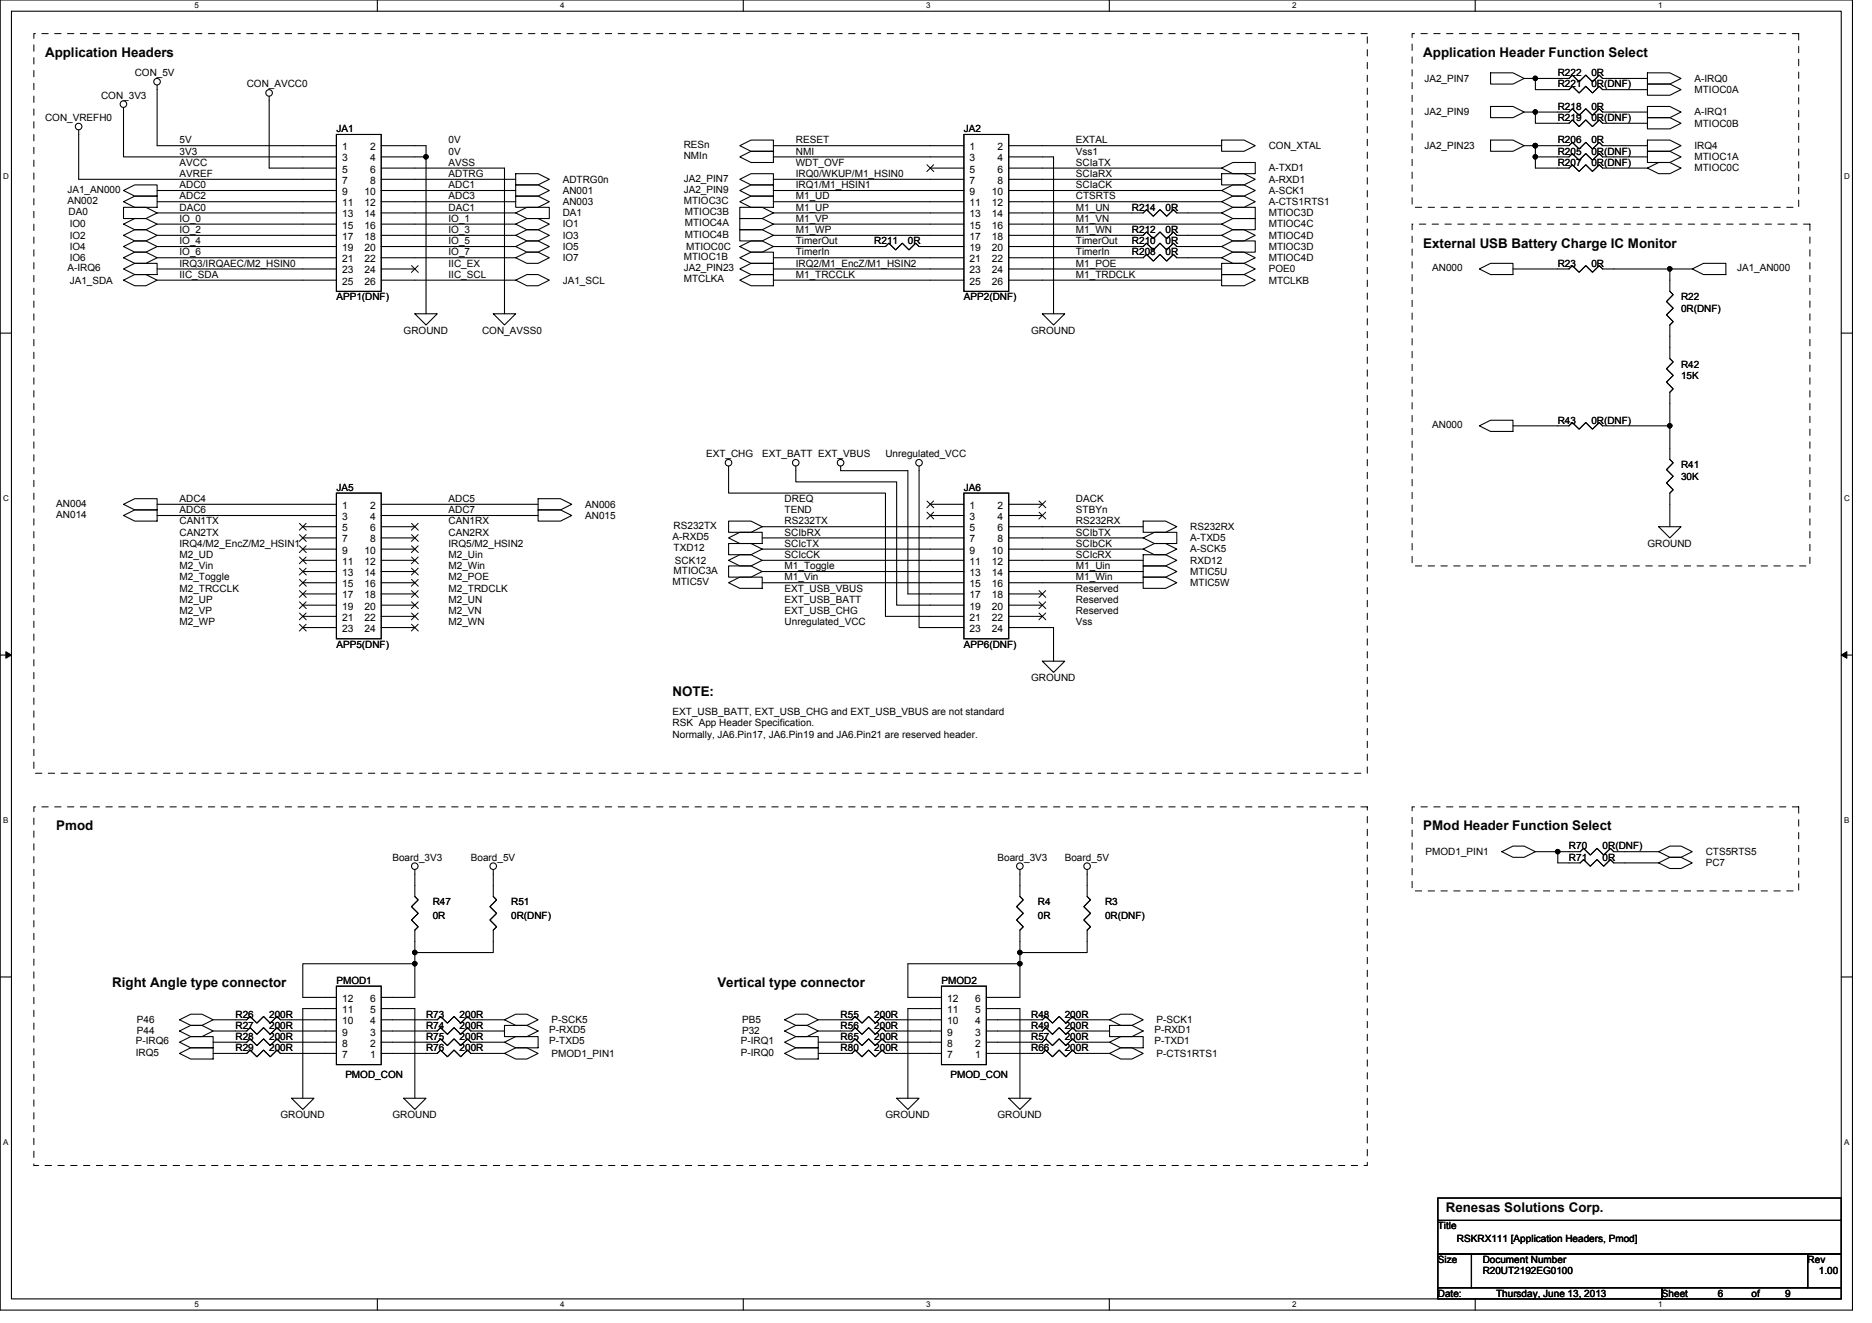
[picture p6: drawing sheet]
<svg xmlns="http://www.w3.org/2000/svg" width="297mm" height="210mm" viewBox="0 0 297 210" stroke-linecap="round" stroke-linejoin="round" font-family="sans-serif">
<path d="M0 0h293.9v207.9h-293.9zM1.8 1.8h290.4v204.3h-290.4z" fill="none" stroke="#000" stroke-width=".17"/>
<g fill="#fff">
<path d="M30.8 .2h.7v1.4h-.7z"/>
<path d="M30.8 206.3h.7v1.4h-.7z"/>
</g>
<path d="M59.9 0v1.8M59.9 206.1v1.8" fill="none" stroke="#000" stroke-width=".17"/>
<g fill="#fff">
<path d="M88.9 .2h.7v1.4h-.7z"/>
<path d="M88.9 206.3h.7v1.4h-.7z"/>
</g>
<path d="M117.9 0v1.8M117.9 206.1v1.8" fill="none" stroke="#000" stroke-width=".17"/>
<g fill="#fff">
<path d="M147 .2h.7v1.4h-.7z"/>
<path d="M147 206.3h.7v1.4h-.7z"/>
</g>
<path d="M176 0v1.8M176 206.1v1.8" fill="none" stroke="#000" stroke-width=".17"/>
<g fill="#fff">
<path d="M205 .2h.7v1.4h-.7z"/>
<path d="M205 206.3h.7v1.4h-.7z"/>
</g>
<path d="M234.1 0v1.8M234.1 206.1v1.8" fill="none" stroke="#000" stroke-width=".17"/>
<g fill="#fff">
<path d="M263.1 .2h.7v1.4h-.7z"/>
<path d="M263.1 206.3h.7v1.4h-.7z"/>
<path d="M.5 27.3h.9v1.4h-.9z"/>
<path d="M292.6 27.3h.9v1.4h-.9z"/>
<path d="M.5 78.4h.9v1.4h-.9z"/>
<path d="M292.6 78.4h.9v1.4h-.9z"/>
</g>
<path d="M0 52.9h1.8M292.2 52.9h1.7" fill="none" stroke="#000" stroke-width=".17"/>
<g fill="#fff">
<path d="M.5 129.5h.8v1.4h-.8z"/>
<path d="M292.6 129.5h.9v1.4h-.9z"/>
</g>
<path d="M0 103.9h1.8M292.2 103.9h1.7" fill="none" stroke="#000" stroke-width=".17"/>
<path d="M.9 103.4l.9 .5-.9 .5zM292.2 103.9l.8-.5v1z" fill="#000" stroke="#000" stroke-width=".16"/>
<g fill="#fff">
<path d="M.5 180.5h.8v1.4h-.8z"/>
<path d="M292.6 180.5h.9v1.4h-.9z"/>
</g>
<g fill="none" stroke="#000" stroke-width=".17">
<path d="M19.6 17.1v7.8h33.8M24.9 13.5v9.6h28.5M42.7 15.3v11.4h10.7M236.5 11.6h3.6l1.7 .8-1.7 .9h-3.6zM236.5 16.9h3.6l1.7 .9-1.7 .9h-3.6zM241.8 12.4h1.8v1.8h5.4l.5-.5 1.1 1.1 1-1.1 1.1 1.1 1.1-1.1 .5 .5h7.1M241.8 17.8h1.8M243.6 12.4h5.4l.5-.5 1.1 1.1 1-1.1 1.1 1.1 1.1-1.1 .5 .5h7.1M243.6 17.8v1.8h5.4l.5-.6 1.1 1.1 1-1.1 1.1 1.1 1.1-1.1 .5 .6h7.1M243.6 17.8h5.4l.5-.5 1.1 1 1-1 1.1 1 1.1-1 .5 .5h7.1M261.4 11.6h3.6l1.7 .8-1.7 .9h-3.6zM261.4 13.3h3.6l1.7 .9-1.7 .9h-3.6z"/>
<path d="M261.4 16.9h3.6l1.7 .9-1.7 .9h-3.6zM261.4 18.7h3.6l1.7 .9-1.7 .8h-3.6zM12.5 20.6v7.8h40.9M19.6 30.2l1.8-.9h3.5v1.8h-3.5zM19.6 32l1.8-.9h3.5v1.8h-3.5zM19.6 32.9h3.6l1.7 .9-1.7 .9h-3.6zM19.6 35.6l1.8-.9h1.8l1.7 .9-1.7 .8h-1.8zM19.6 37.3l1.8-.9h1.8l1.7 .9-1.7 .9h-1.8zM19.6 39.1l1.8-.9h1.8l1.7 .9-1.7 .9h-1.8zM53.4 21.3h7.1v24.9h-7.1zM53.4 30.2h-28.5M53.4 32h-28.5"/>
<path d="M53.4 35.6h-28.5M53.4 37.3h-28.5M53.4 39.1h-28.5M53.4 33.8h-28.5M60.5 39.1h21.3M60.5 37.3h21.3M60.5 35.6h21.3M60.5 23.1h7.1v1.8M60.5 24.9h7.1M60.5 26.7h19.5v23.1M60.5 33.8h21.3M67.6 24.9v24.9"/>
<path d="M81.8 28.4h-21.3M81.8 30.2h-21.3M81.8 32h-21.3M81.8 37.3l1.8-.9h1.8l1.8 .9-1.8 .9h-1.8zM81.8 39.1l1.8-.9h1.8l1.8 .9-1.8 .9h-1.8zM81.8 31.1h3.6l1.8 .9-1.8 .9h-3.6zM81.8 29.3h3.6l1.8 .9-1.8 .9h-3.6zM81.8 35.6l1.8-.9h1.8l1.8 .9-1.8 .8h-1.8zM81.8 27.6h3.6l1.8 .8-1.8 .9h-3.6zM81.8 33.8l1.8-.9h3.6v1.8h-3.6zM117.4 36.4h3.5l1.8 .9-1.8 .9h-3.5zM117.4 23.1l1.8-.9h3.5v1.8h-3.5z"/>
<path d="M117.4 24.9l1.8-.9h3.5v1.8h-3.5zM117.4 28.4l1.8-.8h3.5v1.7h-3.5zM117.4 30.2l1.8-.9h3.5v1.8h-3.5zM117.4 32l1.8-.9h3.5v1.8h-3.5zM117.4 32.9h3.5l1.8 .9-1.8 .9h-3.5zM117.4 34.7h3.5l1.8 .9-1.8 .8h-3.5zM117.4 39.1l1.8-.9h1.7l1.8 .9-1.8 .9h-1.7zM122.7 23.1h30.2M122.7 28.4h30.2M122.7 30.2h30.2M122.7 32h30.2M122.7 33.8h30.2"/>
<path d="M122.7 35.6h30.2M122.7 37.3h30.2M147.6 26.7h5.3M152.9 21.3h7.2v24.9h-7.2zM152.9 24.9h-30.2M152.9 39.1h-7.1l-.5-.5-1.1 1-1-1-1.1 1-1.1-1-.5 .5h-17.8M160.1 37.3h21.3l.5-.5 1.1 1.1 1.1-1.1 1 1.1 1.1-1.1 .5 .5h7.1M160.1 32h33.7M160.1 24.9h7.1v24.9M160.1 39.1h21.3l.5-.5 1.1 1 1.1-1 1 1 1.1-1 .5 .5h7.1M160.1 23.1h33.7M160.1 28.4h33.7"/>
<path d="M160.1 30.2h33.7M160.1 26.7h33.7M193.8 33.8h-7.1l-.5-.5-1.1 1-1-1-1.1 1-1.1-1-.5 .5h-21.3M193.8 35.6h-33.7M193.8 33.8l1.8-.9h3.6v1.8h-3.6zM193.8 35.6l1.8-.9h3.6v1.7h-3.6zM193.8 22.2h3.6l1.8 .9-1.8 .9h-3.6zM193.8 26.7l1.8-.9h3.6v1.8h-3.6zM193.8 27.6h3.6l1.8 .8-1.8 .9h-3.6zM193.8 30.2l1.8-.9h1.8l1.8 .9-1.8 .9h-1.8zM193.8 39.1l1.8-.9h3.6v1.8h-3.6zM193.8 37.3l1.8-.9h1.8l1.8 .9-1.8 .9h-1.8z"/>
<path d="M193.8 32l1.8-.9h1.8l1.8 .9-1.8 .9h-1.8zM236.5 22.2h3.6l1.7 .9-1.7 .9h-3.6zM241.8 23.1h7.2l.5-.5 1.1 1 1-1 1.1 1 1.1-1 .5 .5h7.1M243.6 24.9v1.8h5.4l.5-.6 1.1 1.1 1-1.1 1.1 1.1 1.1-1.1 .5 .6h7.1M243.6 23.1v1.8M243.6 24.9h5.4l.5-.5 1.1 1 1-1 1.1 1 1.1-1 .5 .5h7.1M261.4 26.7l1.8-.9h1.8l1.7 .9-1.7 .9h-1.8zM261.4 24h3.6l1.7 .9-1.7 .9h-3.6zM261.4 22.2h3.6l1.7 .9-1.7 .9h-3.6zM19.6 42.7l1.8-.9h3.5v1.8h-3.5zM19.6 40.9l1.8-.9h1.8l1.7 .9-1.7 .9h-1.8zM19.6 44.4l1.8-.8h1.8l1.7 .8-1.7 .9h-1.8z"/>
<path d="M53.4 40.9h-28.5M53.4 42.7h-28.5M53.4 44.4l-28.5 .1M60.5 44.4l21.3 .1M60.5 40.9h21.3M60.5 42.7h5.3M65.8 49.8h3.6l-1.8 1.8zM78.3 49.8h3.5l-1.8 1.8zM81.8 40.9l1.8-.9h1.8l1.8 .9-1.8 .9h-1.8zM81.8 44.4l1.8-.8h1.8l1.8 .8-1.8 .9h-1.8zM117.4 44.5l1.8-.9h3.5v1.7h-3.5zM117.4 40.9l1.8-.9h3.5v1.8h-3.5z"/>
<path d="M117.4 42.7l1.8-.9h3.5v1.8h-3.5zM122.7 40.9h30.2M122.7 42.7h30.2M152.9 44.4l-30.2 .1M160.1 40.9h21.3l.5-.5 1.1 1 1.1-1 1 1 1.1-1 .5 .5h7.1M165.4 49.8h3.5l-1.7 1.8zM193.8 42.7h-33.7M193.8 44.4h-33.7M193.8 41.8h3.6l1.8 .9-1.8 .9h-3.6zM193.8 43.6h3.6l1.8 .9-1.8 .8h-3.6zM193.8 40.9l1.8-.9h1.8l1.8 .9-1.8 .9h-1.8zM234.7 42.7l1.8-.9h3.6v1.8h-3.6z"/>
<path d="M240.1 42.7h8.9l.5-.6 1.1 1.1 1-1.1 1.1 1.1 1.1-1.1 .5 .6h10.7v3.5l.5 .6-1.1 1 1.1 1.1-1.1 1.1 1.1 1-.5 .6v5.3l.5 .5-1.1 1.1 1.1 1.1-1.1 1 1.1 1.1-.5 .5v5.4M265 42.7h3.5M268.5 42.7l1.8-.9h3.6v1.8h-3.6zM53.4 78.2h7.1v23.1h-7.1zM85.4 79.1h3.5l1.8 .9-1.8 .9h-3.5zM115.6 74v4.2h24.9v19.6h12.4M126.3 74v2.5h16v19.5h10.6M133.4 74v.7h10.7v19.5h8.8M145.8 74v25.6h7.1M152.9 78.2h7.2v23.1h-7.2zM234.7 67.6l1.8-.9h3.6v1.8h-3.6zM240.1 67.6h8.9l.5-.6 1.1 1.1 1-1.1 1.1 1.1 1.1-1.1 .5 .6h10.7"/>
<path d="M265 67.6v5.3l.5 .5-1.1 1.1 1.1 1.1-1.1 1 1.1 1.1-.5 .5v5.4M19.6 80l1.8-.9h3.5v1.8h-3.5zM19.6 81.8l1.8-.9h3.5v1.8h-3.5zM48 83.6h5.4M48 85.3h5.4M48 87.1h5.4M48 88.9h5.4M48 90.7h5.4M48 92.5h5.4M48 94.2h5.4M48 96h5.4M48 97.8h5.4"/>
<path d="M48 99.6h5.4M53.4 80h-28.5M53.4 81.8h-28.5M60.5 80h24.9M60.5 81.8h24.9M60.5 83.6h5.3M60.5 85.3h5.3M60.5 87.1h5.3M60.5 88.9h5.3M60.5 90.7h5.3M60.5 92.5h5.3M60.5 94.2h5.3"/>
<path d="M60.5 96h5.3M60.5 97.8h5.3M60.5 99.6h5.3M85.4 80.9h3.5l1.8 .9-1.8 .9h-3.5zM115.6 82.7h3.6l1.7 .9-1.7 .9h-3.6zM115.6 86.2h3.6l1.7 .9-1.7 .9h-3.6zM115.6 85.3l1.8-.8h3.5v1.7h-3.5zM115.6 89.8h3.6l1.7 .9-1.7 .9h-3.6zM115.6 92.5l1.8-.9h3.5v1.7h-3.5zM115.6 88.9l1.8-.9h1.8l1.7 .9-1.7 .9h-1.8zM120.9 90.7h32M120.9 85.3h32"/>
<path d="M120.9 83.6h32M120.9 87.1h32M120.9 88.9h32M147.6 80h5.3M147.6 81.8h5.3M152.9 92.5h-32M160.1 99.6h7.1v5.3M160.1 88.9h21.3M160.1 83.6h21.3M160.1 90.7h21.3M160.1 92.5h21.3M160.1 80h5.3"/>
<path d="M160.1 81.8h5.3M160.1 94.2h5.3M160.1 96h5.3M160.1 97.8h5.3M181.4 88h3.6l1.7 .9-1.7 .9h-3.6zM181.4 82.7h3.6l1.7 .9-1.7 .9h-3.6zM181.4 85.3l1.8-.8h3.5v1.7h-3.5zM181.4 87.1l1.8-.9h1.8l1.7 .9-1.7 .9h-1.8zM181.4 89.8h3.6l1.7 .9-1.7 .9h-3.6zM181.4 91.6h3.6l1.7 .9-1.7 .8h-3.6zM181.4 85.3h-21.3M181.4 87.1h-21.3"/>
<path d="M263.2 83.6h3.5l-1.7 1.7zM165.4 104.9h3.5l-1.7 1.8zM65.8 138v4.2l.6 .6-1.1 1 1.1 1.1-1.1 1.1 1.1 1-.6 .6v3.5M78.3 138v4.2l.5 .6-1.1 1 1.1 1.1-1.1 1.1 1.1 1-.5 .6v3.5h-12.5M161.8 138v4.2l.6 .6-1.1 1 1.1 1.1-1.1 1.1 1.1 1-.6 .6v3.5M172.5 138v4.2l.5 .6-1 1 1 1.1-1 1.1 1 1-.5 .6v3.5h-10.7M238.3 135.1l1.8-.9h1.7l1.8 .9-1.8 .9h-1.7zM243.6 135.1h3.6M247.2 135.1h3.5l.6-.5 1 1.1 1.1-1.1 1.1 1.1 1-1.1 .6 .5h7.1M247.2 135.1v1.8h3.5l.6-.5 1 1 1.1-1 1.1 1 1-1 .6 .5h7.1M263.2 135.1l1.8-.9h1.7l1.8 .9-1.8 .9h-1.7zM263.2 136.9l1.8-.9h1.7l1.8 .9-1.8 .9h-1.7z"/>
<path d="M0 155h1.8M53.4 156.5h7.1v12.4h-7.1zM65.8 152.9h-17.8v5.3h5.4M65.8 151.1v1.8M65.8 152.9v5.3h-5.3M149.4 156.5h7.1v12.4h-7.1zM161.8 152.9h-17.7v5.3h5.3M161.8 151.1v1.8M161.8 152.9v5.3h-5.3M292.2 155h1.7M28.5 163.6l1.8-.9h1.7l1.8 .9-1.8 .9h-1.7zM28.5 161.8l1.8-.9h1.7l1.8 .9-1.8 .9h-1.7z"/>
<path d="M28.5 167.1l1.8-.9h3.5v1.8h-3.5zM28.5 165.4l1.8-.9h3.5v1.7h-3.5zM33.8 165.4h5.4l.5-.6 1.1 1.1 1-1.1 1.1 1.1 1.1-1.1 .5 .6h8.9M33.8 163.6h5.4l.5-.6 1.1 1.1 1-1.1 1.1 1.1 1.1-1.1 .5 .6h8.9M33.8 167.1h5.4l.5-.5 1.1 1.1 1-1.1 1.1 1.1 1.1-1.1 .5 .5h8.9M33.8 161.8h5.4l.5-.5 1.1 1 1-1 1.1 1 1.1-1 .5 .5h8.9M46.3 174.2h3.5l-1.8 1.8zM53.4 160h-5.4v14.2M60.5 160h5.3v14.2M60.5 167.1h8.9l.5-.5 1.1 1.1 1-1.1 1.1 1.1 1.1-1.1 .5 .5h5.3M60.5 165.4h8.9l.5-.6 1.1 1.1 1-1.1 1.1 1.1 1.1-1.1 .5 .6h5.3M60.5 163.6h8.9l.5-.6 1.1 1.1 1-1.1 1.1 1.1 1.1-1.1 .5 .6h5.3"/>
<path d="M64 174.2h3.6l-1.8 1.8zM80 161.8h-5.3l-.5-.5-1.1 1-1.1-1-1 1-1.1-1-.5 .5h-8.9M80 167.1l1.8-.9h1.8l1.8 .9-1.8 .9h-1.8zM80 161.8l1.8-.9h1.8l1.8 .9-1.8 .9h-1.8zM80 165.4l1.8-.9h3.6v1.7h-3.6zM80 162.7h3.6l1.8 .9-1.8 .9h-3.6zM124.5 167.1l1.8-.9h3.5v1.8h-3.5zM124.5 165.4l1.8-.9h3.5v1.7h-3.5zM124.5 163.6l1.8-.9h1.8l1.7 .9-1.7 .9h-1.8zM124.5 161.8l1.8-.9h1.8l1.7 .9-1.7 .9h-1.8zM129.8 161.8h5.4l.5-.5 1.1 1 1-1 1.1 1 1.1-1 .5 .5h8.9M129.8 165.4h5.4l.5-.6 1.1 1.1 1-1.1 1.1 1.1 1.1-1.1 .5 .6h8.9"/>
<path d="M129.8 163.6h5.4l.5-.6 1.1 1.1 1-1.1 1.1 1.1 1.1-1.1 .5 .6h8.9M129.8 167.1h5.4l.5-.5 1.1 1.1 1-1.1 1.1 1.1 1.1-1.1 .5 .5h8.9M142.3 174.2h3.5l-1.7 1.8zM149.4 160h-5.3v14.2M156.5 160h5.3v14.2M156.5 167.1h8.9l.5-.5 1.1 1.1 1.1-1.1 1 1.1 1.1-1.1 .5 .5h5.4M156.5 165.4h8.9l.5-.6 1.1 1.1 1.1-1.1 1 1.1 1.1-1.1 .5 .6h5.4M156.5 163.6h8.9l.5-.6 1.1 1.1 1.1-1.1 1 1.1 1.1-1.1 .5 .6h5.4M160.1 174.2h3.5l-1.8 1.8zM176.1 165.4l1.7-.9h3.6v1.7h-3.6zM176.1 162.7h3.5l1.8 .9-1.8 .9h-3.5zM176.1 167.1l1.7-.9h1.8l1.8 .9-1.8 .9h-1.8z"/>
<path d="M176.1 161.8l1.7-.9h1.8l1.8 .9-1.8 .9h-1.8zM176.1 161.8h-5.4l-.5-.5-1.1 1-1-1-1.1 1-1.1-1-.5 .5h-8.9M228.2 190.1h64v3.5h-64zM228.2 193.6h64v5.4h-64zM228.2 199h5.3v5.3h-5.3zM233.5 199h53.3v5.3h-53.3zM286.8 199h5.4v5.3h-5.4zM228.2 204.3h35.5v1.8h-35.5zM263.7 204.3h28.5v1.8h-28.5z"/>
<circle cx="19.6" cy="16.5" r=".52"/>
<circle cx="24.9" cy="13" r=".52"/>
<circle cx="42.7" cy="14.7" r=".52"/>
<circle cx="12.5" cy="20.1" r=".52"/>
<circle cx="115.6" cy="73.4" r=".52"/>
<circle cx="126.3" cy="73.4" r=".52"/>
<circle cx="133.4" cy="73.4" r=".52"/>
<circle cx="145.8" cy="73.4" r=".52"/>
<circle cx="65.8" cy="137.4" r=".52"/>
<circle cx="78.3" cy="137.4" r=".52"/>
<circle cx="161.8" cy="137.4" r=".52"/>
<circle cx="172.5" cy="137.4" r=".52"/>
</g>
<g fill="#000" stroke="#000" stroke-width=".17">
<circle cx="243.6" cy="17.8" r=".35"/>
<circle cx="243.6" cy="12.4" r=".35"/>
<circle cx="67.6" cy="24.9" r=".35"/>
<circle cx="243.6" cy="23.1" r=".35"/>
<circle cx="243.6" cy="24.9" r=".35"/>
<circle cx="264.9" cy="42.7" r=".35"/>
<circle cx="264.9" cy="67.6" r=".35"/>
<circle cx="247.2" cy="135.1" r=".35"/>
<circle cx="65.8" cy="152.9" r=".35"/>
<circle cx="65.8" cy="151.1" r=".35"/>
<circle cx="161.8" cy="152.9" r=".35"/>
<circle cx="161.8" cy="151.1" r=".35"/>
</g>
<path d="M5.4 5.3h211.6v117.4h-211.6zM224.1 5.3h61.3v27.6h-61.3zM224.1 35.6h63.1v54.2h-63.1zM5.4 128h211.6v56.9h-211.6zM224.1 128h61.3v13.4h-61.3z" fill="none" stroke="#000" stroke-width=".16" stroke-dasharray="1 1 1 1 1 1 1 1"/>
<g fill="none" stroke="#000" stroke-width=".16">
<path d="M147.1 26.1l1.1 1.1M148.1 26.1l-1 1.1M65.3 42.1l1.1 1.1M66.4 42.1l-1.1 1.1M147.1 79.5l1.1 1.1M148.1 79.5l-1 1.1M164.9 79.5l1 1.1M165.9 79.5l-1.1 1.1M47.5 83l1.1 1.1M47.5 84.8l1.1 1.1M47.5 86.6l1.1 1.1M47.5 88.4l1.1 1.1"/>
<path d="M47.5 90.1l1.1 1.1M47.5 91.9l1.1 1.1M47.5 93.7l1.1 1.1M47.5 95.5l1.1 1.1M47.5 97.3l1.1 1M47.5 99l1.1 1.1M48.6 83l-1.1 1.1M48.6 84.8l-1.1 1.1M48.6 86.6l-1.1 1.1M48.6 88.4l-1.1 1.1M48.6 90.1l-1.1 1.1M48.6 91.9l-1.1 1.1"/>
<path d="M48.6 93.7l-1.1 1.1M48.6 95.5l-1.1 1.1M48.6 97.3l-1.1 1M48.6 99l-1.1 1.1M65.3 83l1.1 1.1M65.3 84.8l1.1 1.1M65.3 86.6l1.1 1.1M65.3 88.4l1.1 1.1M65.3 90.1l1.1 1.1M65.3 91.9l1.1 1.1M65.3 93.7l1.1 1.1M65.3 95.5l1.1 1.1"/>
<path d="M65.3 97.3l1.1 1M65.3 99l1.1 1.1M66.4 83l-1.1 1.1M66.4 84.8l-1.1 1.1M66.4 86.6l-1.1 1.1M66.4 88.4l-1.1 1.1M66.4 90.1l-1.1 1.1M66.4 91.9l-1.1 1.1M66.4 93.7l-1.1 1.1M66.4 95.5l-1.1 1.1M66.4 97.3l-1.1 1M66.4 99l-1.1 1.1"/>
<path d="M147.1 81.3l1.1 1M148.1 81.3l-1 1M164.9 81.3l1 1M164.9 93.7l1 1.1M164.9 95.5l1 1.1M164.9 97.3l1 1M165.9 81.3l-1.1 1M165.9 93.7l-1.1 1.1M165.9 95.5l-1.1 1.1M165.9 97.3l-1.1 1"/>
</g>
<g font-size="2.1">
<text x="7.2" y="9.1">Application Headers</text>
<text x="225.8" y="9.1">Application Header Function Select</text>
<text x="225.8" y="39.3">External USB Battery Charge IC Monitor</text>
<text x="106.7" y="110.4">NOTE:</text>
<text x="8.9" y="131.8">Pmod</text>
<text x="225.8" y="131.8">PMod Header Function Select</text>
<text x="17.8" y="156.7">Right Angle type connector</text>
<text x="113.8" y="156.7">Vertical type connector</text>
<text x="229.4" y="192.2">Renesas Solutions Corp.</text>
</g>
<g font-size="1.6">
<text x="16" y="15.6">CON_3V3</text>
<text x="21.4" y="12.1">CON_5V</text>
<text x="39.2" y="13.9">CON_AVCC0</text>
<text x="226" y="13">JA2_PIN7</text>
<text x="247.2" y="12.1">R222</text>
<text x="247.2" y="13.9">R221</text>
<text x="247.2" y="17.4">R218</text>
<text x="252.5" y="12.1">0R</text>
<text x="252.5" y="13.9">0R(DNF)</text>
<text x="252.5" y="17.4">0R</text>
<text x="268.9" y="13">A-IRQ0</text>
<text x="268.9" y="14.8">MTIOC0A</text>
<text x="7.2" y="19.2">CON_VREFH0</text>
<text x="28.5" y="22.8">5V</text>
<text x="53.4" y="21">JA1</text>
<text x="54.3" y="23.8">1</text>
<text x="58.7" y="23.8">2</text>
<text x="71.2" y="22.8">0V</text>
<text x="108.5" y="23.5">RESn</text>
<text x="126.3" y="22.8">RESET</text>
<text x="152.9" y="21">JA2</text>
<text x="153.8" y="23.8">1</text>
<text x="158.3" y="23.8">2</text>
<text x="170.7" y="22.8">EXTAL</text>
<text x="201.3" y="23.6">CON_XTAL</text>
<text x="226" y="23.6">JA2_PIN23</text>
<text x="226" y="18.3">JA2_PIN9</text>
<text x="247.2" y="19.2">R219</text>
<text x="247.2" y="22.8">R206</text>
<text x="252.5" y="19.2">0R(DNF)</text>
<text x="252.5" y="22.8">0R</text>
<text x="268.9" y="23.6">IRQ4</text>
<text x="268.9" y="18.3">A-IRQ1</text>
<text x="268.9" y="20.1">MTIOC0B</text>
<text x="28.5" y="24.5">3V3</text>
<text x="28.5" y="26.3">AVCC</text>
<text x="28.5" y="28.1">AVREF</text>
<text x="28.5" y="29.9">ADC0</text>
<text x="54.3" y="25.6">3</text>
<text x="54.3" y="27.4">5</text>
<text x="54.3" y="29.2">7</text>
<text x="58.7" y="25.6">4</text>
<text x="58.7" y="27.4">6</text>
<text x="58.7" y="29.2">8</text>
<text x="71.2" y="24.5">0V</text>
<text x="71.2" y="26.3">AVSS</text>
<text x="71.2" y="28.1">ADTRG</text>
<text x="71.2" y="29.9">ADC1</text>
<text x="89.3" y="29">ADTRG0n</text>
<text x="108.5" y="25.3">NMIn</text>
<text x="108.5" y="28.8">JA2_PIN7</text>
<text x="126.3" y="29.9">IRQ1/M1_HSIN1</text>
<text x="126.3" y="24.5">NMI</text>
<text x="126.3" y="26.3">WDT_OVF</text>
<text x="126.3" y="28.1">IRQ0/WKUP/M1_HSIN0</text>
<text x="153.8" y="25.6">3</text>
<text x="153.8" y="27.4">5</text>
<text x="153.8" y="29.2">7</text>
<text x="158.3" y="25.6">4</text>
<text x="158.3" y="27.4">6</text>
<text x="158.3" y="29.2">8</text>
<text x="170.7" y="24.5">Vss1</text>
<text x="170.7" y="26.3">SCIaTX</text>
<text x="170.7" y="28.1">SCIaRX</text>
<text x="170.7" y="29.9">SCIaCK</text>
<text x="201.3" y="27.2">A-TXD1</text>
<text x="201.3" y="29">A-RXD1</text>
<text x="247.2" y="24.5">R205</text>
<text x="247.2" y="26.3">R207</text>
<text x="252.5" y="24.5">0R(DNF)</text>
<text x="252.5" y="26.3">0R(DNF)</text>
<text x="268.9" y="27.2">MTIOC0C</text>
<text x="268.9" y="25.4">MTIOC1A</text>
<text x="10.7" y="30.6">JA1_AN000</text>
<text x="10.7" y="32.4">AN002</text>
<text x="10.9" y="34.1">DA0</text>
<text x="28.5" y="35.2">IO_0</text>
<text x="28.5" y="31.6">ADC2</text>
<text x="28.5" y="33.4">DAC0</text>
<text x="54.3" y="30.9">9</text>
<text x="54.3" y="32.7">11</text>
<text x="54.3" y="34.5">13</text>
<text x="57.8" y="30.9">10</text>
<text x="57.8" y="32.7">12</text>
<text x="57.8" y="34.5">14</text>
<text x="71.2" y="31.6">ADC3</text>
<text x="71.2" y="33.4">DAC1</text>
<text x="71.2" y="35.2">IO_1</text>
<text x="89.3" y="32.5">AN003</text>
<text x="89.3" y="30.8">AN001</text>
<text x="89.3" y="34.3">DA1</text>
<text x="108.5" y="30.6">JA2_PIN9</text>
<text x="108.5" y="32.4">MTIOC3C</text>
<text x="108.7" y="34.1">MTIOC3B</text>
<text x="108.7" y="35.9">MTIOC4A</text>
<text x="126.3" y="31.6">M1_UD</text>
<text x="126.3" y="33.4">M1_UP</text>
<text x="126.3" y="35.2">M1_VP</text>
<text x="153.8" y="30.9">9</text>
<text x="153.8" y="32.7">11</text>
<text x="153.8" y="34.5">13</text>
<text x="157.4" y="30.9">10</text>
<text x="157.4" y="32.7">12</text>
<text x="157.4" y="34.5">14</text>
<text x="170.7" y="31.6">CTSRTS</text>
<text x="170.7" y="33.4">M1_UN</text>
<text x="170.7" y="35.2">M1_VN</text>
<text x="179.6" y="33.4">R214</text>
<text x="185" y="33.4">0R</text>
<text x="201.3" y="34.3">MTIOC3D</text>
<text x="201.3" y="30.8">A-SCK1</text>
<text x="201.3" y="32.5">A-CTS1RTS1</text>
<text x="11.1" y="36.1">IO0</text>
<text x="11.1" y="37.9">IO2</text>
<text x="11.1" y="39.6">IO4</text>
<text x="11.1" y="41.4">IO6</text>
<text x="28.5" y="40.5">IO_6</text>
<text x="28.5" y="37">IO_2</text>
<text x="28.5" y="38.8">IO_4</text>
<text x="54.3" y="36.3">15</text>
<text x="54.3" y="38.1">17</text>
<text x="54.3" y="39.8">19</text>
<text x="54.3" y="41.6">21</text>
<text x="57.8" y="36.3">16</text>
<text x="57.8" y="38.1">18</text>
<text x="57.8" y="39.8">20</text>
<text x="57.8" y="41.6">22</text>
<text x="71.2" y="37">IO_3</text>
<text x="71.2" y="38.8">IO_5</text>
<text x="71.2" y="40.5">IO_7</text>
<text x="89.3" y="37.9">IO3</text>
<text x="89.3" y="39.6">IO5</text>
<text x="89.3" y="41.4">IO7</text>
<text x="89.3" y="36.1">IO1</text>
<text x="108.5" y="41.3">MTIOC1B</text>
<text x="108.7" y="37.7">MTIOC4B</text>
<text x="108.9" y="39.6">MTIOC0C</text>
<text x="126.3" y="37">M1_WP</text>
<text x="126.3" y="38.8">TimerOut</text>
<text x="126.3" y="40.5">TimerIn</text>
<text x="138.7" y="38.8">R211</text>
<text x="144.1" y="38.8">0R</text>
<text x="153.8" y="36.3">15</text>
<text x="153.8" y="38.1">17</text>
<text x="153.8" y="39.8">19</text>
<text x="153.8" y="41.6">21</text>
<text x="157.4" y="36.3">16</text>
<text x="157.4" y="38.1">18</text>
<text x="157.4" y="39.8">20</text>
<text x="157.4" y="41.6">22</text>
<text x="170.7" y="37">M1_WN</text>
<text x="170.7" y="38.8">TimerOut</text>
<text x="170.7" y="40.5">TimerIn</text>
<text x="179.6" y="40.5">R208</text>
<text x="179.6" y="38.8">R210</text>
<text x="179.6" y="37">R212</text>
<text x="185" y="40.5">0R</text>
<text x="185" y="38.8">0R</text>
<text x="185" y="37">0R</text>
<text x="201.3" y="36.1">MTIOC4C</text>
<text x="201.3" y="39.6">MTIOC3D</text>
<text x="201.3" y="37.9">MTIOC4D</text>
<text x="201.3" y="41.4">MTIOC4D</text>
<text x="10.7" y="43">A-IRQ6</text>
<text x="11.1" y="45">JA1_SDA</text>
<text x="28.5" y="42.3">IRQ3/IRQAEC/M2_HSIN0</text>
<text x="28.5" y="44.1">IIC_SDA</text>
<text x="53.4" y="47.6">APP1(DNF)</text>
<text x="54.3" y="43.4">23</text>
<text x="54.3" y="45.2">25</text>
<text x="57.8" y="43.4">24</text>
<text x="57.8" y="45.2">26</text>
<text x="71.2" y="42.3">IIC_EX</text>
<text x="71.2" y="44.1">IIC_SCL</text>
<text x="89.3" y="45">JA1_SCL</text>
<text x="108.5" y="44.8">MTCLKA</text>
<text x="108.5" y="43">JA2_PIN23</text>
<text x="126.3" y="42.3">IRQ2/M1_EncZ/M1_HSIN2</text>
<text x="126.3" y="44.1">M1_TRCCLK</text>
<text x="152.9" y="47.6">APP2(DNF)</text>
<text x="153.8" y="43.4">23</text>
<text x="153.8" y="45.2">25</text>
<text x="157.4" y="43.4">24</text>
<text x="157.4" y="45.2">26</text>
<text x="170.7" y="42.3">M1_POE</text>
<text x="170.7" y="44.1">M1_TRDCLK</text>
<text x="201.3" y="43.2">POE0</text>
<text x="201.3" y="45">MTCLKB</text>
<text x="227.3" y="43">AN000</text>
<text x="247.2" y="42.3">R23</text>
<text x="252.5" y="42.3">0R</text>
<text x="266.7" y="47.6">R22</text>
<text x="275.6" y="43">JA1_AN000</text>
<text x="64" y="53">GROUND</text>
<text x="76.5" y="53">CON_AVSS0</text>
<text x="163.6" y="53">GROUND</text>
<text x="266.7" y="49.4">0R(DNF)</text>
<text x="266.7" y="58.3">R42</text>
<text x="266.7" y="60.1">15K</text>
<text x="227.3" y="67.9">AN000</text>
<text x="247.2" y="67.2">R43</text>
<text x="252.5" y="67.2">0R(DNF)</text>
<text x="53.4" y="77.9">JA5</text>
<text x="112.1" y="72.5">EXT_CHG</text>
<text x="120.9" y="72.5">EXT_BATT EXT_VBUS</text>
<text x="140.5" y="72.5">Unregulated_VCC</text>
<text x="152.9" y="77.9">JA6</text>
<text x="266.7" y="74.3">R41</text>
<text x="266.7" y="76.1">30K</text>
<text x="8.9" y="80.4">AN004</text>
<text x="8.9" y="82.1">AN014</text>
<text x="28.5" y="79.7">ADC4</text>
<text x="28.5" y="81.4">ADC6</text>
<text x="28.5" y="83.2">CAN1TX</text>
<text x="54.3" y="80.7">1</text>
<text x="54.3" y="82.5">3</text>
<text x="58.7" y="80.7">2</text>
<text x="58.7" y="82.5">4</text>
<text x="71.2" y="81.4">ADC7</text>
<text x="71.2" y="83.2">CAN1RX</text>
<text x="71.2" y="79.7">ADC5</text>
<text x="92.9" y="80.5">AN006</text>
<text x="92.9" y="82.3">AN015</text>
<text x="106.9" y="83.9">RS232TX</text>
<text x="124.5" y="79.7">DREQ</text>
<text x="124.5" y="81.4">TEND</text>
<text x="124.5" y="83.2">RS232TX</text>
<text x="153.8" y="80.7">1</text>
<text x="153.8" y="82.5">3</text>
<text x="158.3" y="80.7">2</text>
<text x="158.3" y="82.5">4</text>
<text x="170.7" y="79.7">DACK</text>
<text x="170.7" y="81.4">STBYn</text>
<text x="170.7" y="83.2">RS232RX</text>
<text x="28.5" y="85">CAN2TX</text>
<text x="28.5" y="86.8">IRQ4/M2_EncZ/M2_HSIN1</text>
<text x="28.5" y="88.5">M2_UD</text>
<text x="54.3" y="84.3">5</text>
<text x="54.3" y="86.1">7</text>
<text x="54.3" y="87.8">9</text>
<text x="54.3" y="89.6">11</text>
<text x="57.8" y="87.8">10</text>
<text x="57.8" y="89.6">12</text>
<text x="58.7" y="84.3">6</text>
<text x="58.7" y="86.1">8</text>
<text x="71.2" y="85">CAN2RX</text>
<text x="71.2" y="86.8">IRQ5/M2_HSIN2</text>
<text x="71.2" y="88.5">M2_Uin</text>
<text x="106.7" y="85.7">A-RXD5</text>
<text x="106.9" y="87.5">TXD12</text>
<text x="107.1" y="89.4">SCK12</text>
<text x="124.5" y="85">SCIbRX</text>
<text x="124.5" y="86.8">SCIcTX</text>
<text x="124.5" y="88.5">SCIcCK</text>
<text x="153.8" y="84.3">5</text>
<text x="153.8" y="86.1">7</text>
<text x="153.8" y="87.8">9</text>
<text x="153.8" y="89.6">11</text>
<text x="157.4" y="87.8">10</text>
<text x="157.4" y="89.6">12</text>
<text x="158.3" y="84.3">6</text>
<text x="158.3" y="86.1">8</text>
<text x="170.7" y="85">SCIbTX</text>
<text x="170.7" y="86.8">SCIbCK</text>
<text x="170.7" y="88.5">SCIcRX</text>
<text x="188.9" y="89.4">RXD12</text>
<text x="188.9" y="84.1">RS232RX</text>
<text x="188.9" y="85.9">A-TXD5</text>
<text x="188.9" y="87.7">A-SCK5</text>
<text x="261.4" y="86.8">GROUND</text>
<text x="28.5" y="90.3">M2_Vin</text>
<text x="28.5" y="92.1">M2_Toggle</text>
<text x="28.5" y="93.9">M2_TRCCLK</text>
<text x="28.5" y="95.7">M2_UP</text>
<text x="54.3" y="91.4">13</text>
<text x="54.3" y="93.2">15</text>
<text x="54.3" y="95">17</text>
<text x="57.8" y="91.4">14</text>
<text x="57.8" y="93.2">16</text>
<text x="57.8" y="95">18</text>
<text x="71.2" y="90.3">M2_Win</text>
<text x="71.2" y="92.1">M2_POE</text>
<text x="71.2" y="93.9">M2_TRDCLK</text>
<text x="71.2" y="95.7">M2_UN</text>
<text x="106.7" y="92.8">MTIC5V</text>
<text x="106.9" y="91">MTIOC3A</text>
<text x="124.5" y="90.3">M1_Toggle</text>
<text x="124.5" y="92.1">M1_Vin</text>
<text x="124.5" y="93.9">EXT_USB_VBUS</text>
<text x="124.5" y="95.7">EXT_USB_BATT</text>
<text x="153.8" y="91.4">13</text>
<text x="153.8" y="93.2">15</text>
<text x="153.8" y="95">17</text>
<text x="157.4" y="91.4">14</text>
<text x="157.4" y="93.2">16</text>
<text x="157.4" y="95">18</text>
<text x="170.7" y="90.3">M1_Uin</text>
<text x="170.7" y="92.1">M1_Win</text>
<text x="170.7" y="93.9">Reserved</text>
<text x="170.7" y="95.7">Reserved</text>
<text x="188.9" y="91.2">MTIC5U</text>
<text x="188.9" y="93">MTIC5W</text>
<text x="28.5" y="97.4">M2_VP</text>
<text x="28.5" y="99.2">M2_WP</text>
<text x="54.3" y="96.7">19</text>
<text x="54.3" y="98.5">21</text>
<text x="54.3" y="100.3">23</text>
<text x="57.8" y="96.7">20</text>
<text x="57.8" y="98.5">22</text>
<text x="57.8" y="100.3">24</text>
<text x="71.2" y="97.4">M2_VN</text>
<text x="71.2" y="99.2">M2_WN</text>
<text x="124.5" y="97.4">EXT_USB_CHG</text>
<text x="124.5" y="99.2">Unregulated_VCC</text>
<text x="153.8" y="96.7">19</text>
<text x="153.8" y="98.5">21</text>
<text x="153.8" y="100.3">23</text>
<text x="157.4" y="96.7">20</text>
<text x="157.4" y="98.5">22</text>
<text x="157.4" y="100.3">24</text>
<text x="170.7" y="97.4">Reserved</text>
<text x="170.7" y="99.2">Vss</text>
<text x="53.4" y="102.8">APP5(DNF)</text>
<text x="152.9" y="102.8">APP6(DNF)</text>
<text x="106.7" y="113.4">EXT_USB_BATT, EXT_USB_CHG and EXT_USB_VBUS are not standard</text>
<text x="163.6" y="108.1">GROUND</text>
<text x="106.7" y="115.2">RSK App Header Specification.</text>
<text x="106.7" y="117">Normally, JA6.Pin17, JA6.Pin19 and JA6.Pin21 are reserved header.</text>
<text x="62.3" y="136.5">Board_3V3</text>
<text x="74.7" y="136.5">Board_5V</text>
<text x="158.3" y="136.5">Board_3V3</text>
<text x="168.9" y="136.5">Board_5V</text>
<text x="226.2" y="135.7">PMOD1_PIN1</text>
<text x="249" y="134.8">R70</text>
<text x="249" y="136.5">R71</text>
<text x="254.3" y="134.8">0R(DNF)</text>
<text x="254.3" y="136.5">0R</text>
<text x="270.7" y="135.7">CTS5RTS5</text>
<text x="270.7" y="137.4">PC7</text>
<text x="68.7" y="143.7">R47</text>
<text x="81.1" y="143.7">R51</text>
<text x="164.7" y="143.7">R4</text>
<text x="175.3" y="143.7">R3</text>
<text x="68.7" y="145.8">0R</text>
<text x="81.1" y="145.8">0R(DNF)</text>
<text x="164.7" y="145.8">0R</text>
<text x="175.3" y="145.8">0R(DNF)</text>
<text x="37.4" y="161.4">R26</text>
<text x="42.7" y="161.4">200R</text>
<text x="53.4" y="156.1">PMOD1</text>
<text x="54.3" y="160.7">11</text>
<text x="54.3" y="159">12</text>
<text x="58.7" y="160.7">5</text>
<text x="58.7" y="159">6</text>
<text x="67.6" y="161.4">R73</text>
<text x="72.9" y="161.4">200R</text>
<text x="133.4" y="161.4">R55</text>
<text x="138.7" y="161.4">200R</text>
<text x="149.4" y="156.1">PMOD2</text>
<text x="150.3" y="160.7">11</text>
<text x="150.3" y="159">12</text>
<text x="154.7" y="160.7">5</text>
<text x="154.7" y="159">6</text>
<text x="163.6" y="161.4">R48</text>
<text x="168.9" y="161.4">200R</text>
<text x="21.5" y="167.5">IRQ5</text>
<text x="21.5" y="165.7">P-IRQ6</text>
<text x="21.7" y="164.1">P44</text>
<text x="21.7" y="162.3">P46</text>
<text x="37.4" y="166.8">R29</text>
<text x="37.4" y="165">R28</text>
<text x="37.4" y="163.2">R27</text>
<text x="42.7" y="166.8">200R</text>
<text x="42.7" y="165">200R</text>
<text x="42.7" y="163.2">200R</text>
<text x="54.3" y="167.9">7</text>
<text x="54.3" y="166.1">8</text>
<text x="54.3" y="164.3">9</text>
<text x="54.3" y="162.5">10</text>
<text x="58.7" y="167.9">1</text>
<text x="58.7" y="166.1">2</text>
<text x="58.7" y="164.3">3</text>
<text x="58.7" y="162.5">4</text>
<text x="67.6" y="165">R75</text>
<text x="67.6" y="163.2">R74</text>
<text x="67.6" y="166.8">R76</text>
<text x="72.9" y="165">200R</text>
<text x="72.9" y="163.2">200R</text>
<text x="72.9" y="166.8">200R</text>
<text x="87.2" y="165.7">P-TXD5</text>
<text x="87.2" y="163.9">P-RXD5</text>
<text x="87.5" y="167.7">PMOD1_PIN1</text>
<text x="87.5" y="162.3">P-SCK5</text>
<text x="117.6" y="167.5">P-IRQ0</text>
<text x="117.6" y="165.7">P-IRQ1</text>
<text x="117.7" y="164.1">P32</text>
<text x="117.7" y="162.3">PB5</text>
<text x="133.4" y="165">R65</text>
<text x="133.4" y="166.8">R80</text>
<text x="133.4" y="163.2">R56</text>
<text x="138.7" y="165">200R</text>
<text x="138.7" y="166.8">200R</text>
<text x="138.7" y="163.2">200R</text>
<text x="150.3" y="167.9">7</text>
<text x="150.3" y="166.1">8</text>
<text x="150.3" y="164.3">9</text>
<text x="150.3" y="162.5">10</text>
<text x="154.7" y="167.9">1</text>
<text x="154.7" y="166.1">2</text>
<text x="154.7" y="164.3">3</text>
<text x="154.7" y="162.5">4</text>
<text x="163.6" y="165">R57</text>
<text x="163.6" y="166.8">R66</text>
<text x="163.6" y="163.2">R49</text>
<text x="168.9" y="165">200R</text>
<text x="168.9" y="166.8">200R</text>
<text x="168.9" y="163.2">200R</text>
<text x="183.2" y="165.7">P-TXD1</text>
<text x="183.2" y="163.9">P-RXD1</text>
<text x="183.5" y="167.7">P-CTS1RTS1</text>
<text x="183.5" y="162.3">P-SCK1</text>
<text x="54.8" y="171">PMOD_CON</text>
<text x="150.8" y="171">PMOD_CON</text>
<text x="44.5" y="177.4">GROUND</text>
<text x="62.3" y="177.4">GROUND</text>
<text x="140.5" y="177.4">GROUND</text>
<text x="158.3" y="177.4">GROUND</text>
<text x="228.2" y="195.1">Title</text>
<text x="231.2" y="197">RSKRX111 [Application Headers, Pmod]</text>
<text x="228.2" y="200.4">Size</text>
<text x="235.3" y="200.4">Document Number</text>
<text x="235.3" y="202.2">R20UT2192EG0100</text>
<text x="286.8" y="200.4">Rev</text>
<text x="288.6" y="202.2">1.00</text>
<text x="228.2" y="205.7">Date:</text>
<text x="237.4" y="205.7">Thursday, June 13, 2013</text>
<text x="263.7" y="205.7">Sheet</text>
<text x="272.6" y="205.7">6</text>
<text x="277.9" y="205.7">of</text>
<text x="283.3" y="205.7">9</text>
</g>
<g font-size="1.3">
<text x="30.8" y="1.3">5</text>
<text x="88.9" y="1.3">4</text>
<text x="147" y="1.3">3</text>
<text x="205" y="1.3">2</text>
<text x="263.1" y="1.3">1</text>
<text x=".5" y="28.4">D</text>
<text x="292.6" y="28.4">D</text>
<text x=".5" y="79.5">C</text>
<text x="292.6" y="79.5">C</text>
<text x=".5" y="130.6">B</text>
<text x="292.6" y="130.6">B</text>
<text x=".5" y="181.7">A</text>
<text x="292.6" y="181.7">A</text>
<text x="30.8" y="207.4">5</text>
<text x="88.9" y="207.4">4</text>
<text x="147" y="207.4">3</text>
<text x="205" y="207.4">2</text>
<text x="263.1" y="207.4">1</text>
</g>
</svg>
